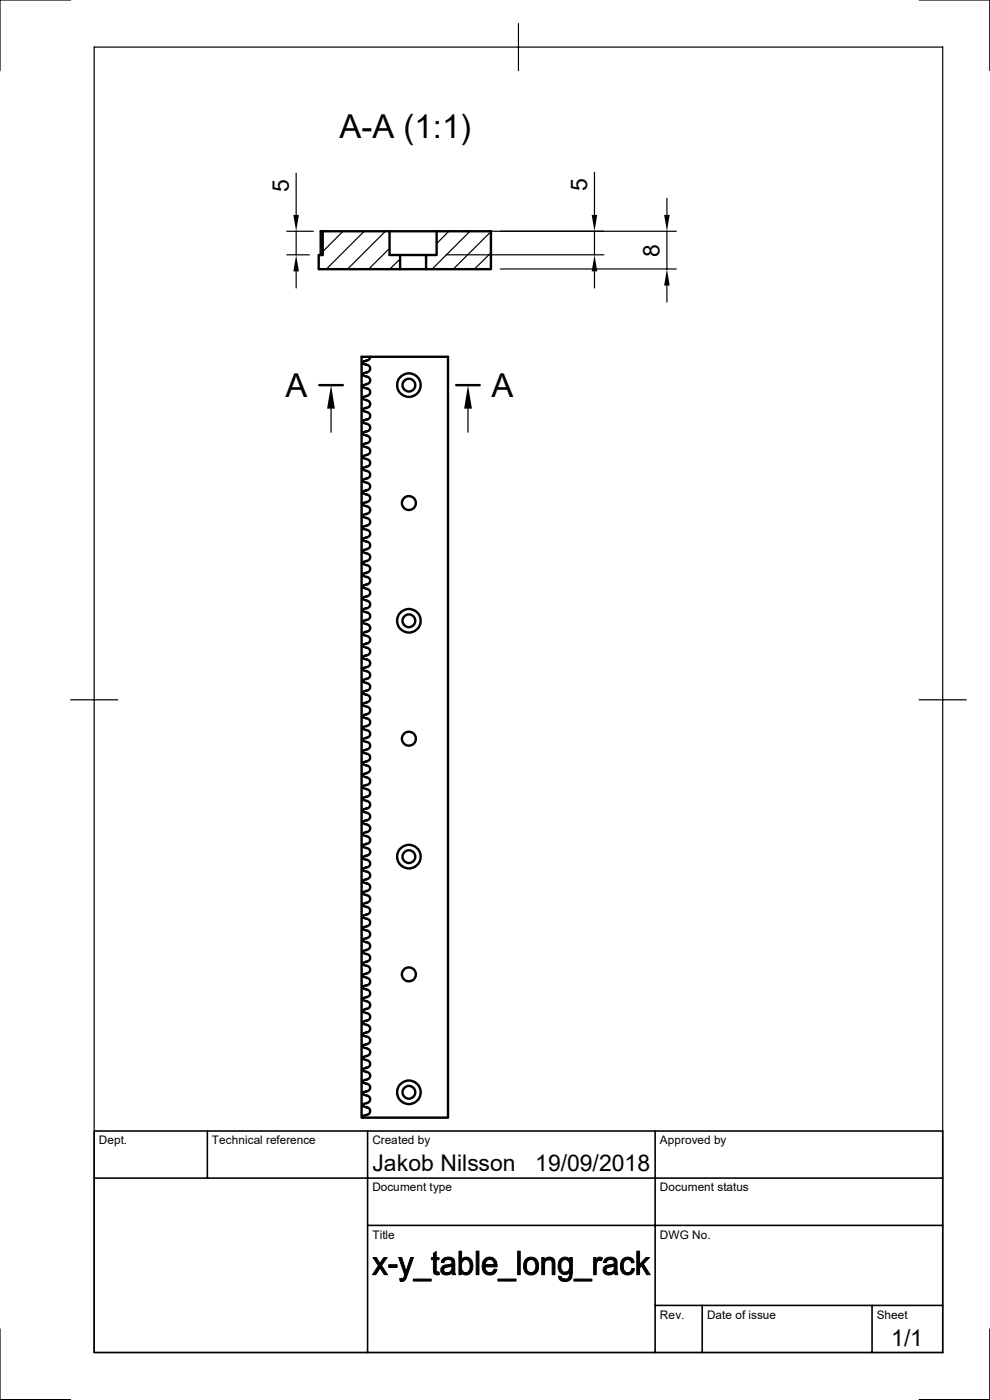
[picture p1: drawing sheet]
<svg xmlns="http://www.w3.org/2000/svg" width="210mm" height="297mm" viewBox="0 0 210 297" stroke-linecap="round" stroke-linejoin="round" font-family="sans-serif">
<g fill="none" stroke="#000" stroke-width=".51">
<path d="M68.5 49.1v5h-.9v3h17.3v-3h-2.3v-5M68.5 49.1h-.5v5M68.5 49.1h24.1M84.9 57.1h5.5M84.9 54.1h5.5M92.6 49.1h11.5v8h-13.7v-3h2.2zM76.7 75.7h18.3v161.4h-18.3zM77.7 79l-.7 .3a.58 .58 0 0 0 .7 .6 .8 .8 0 0 1 .8 .8 .8 .8 0 0 1-.7 .8M77.7 76.5a.55 .55 0 0 0-.7 .6l.7 .3M77.7 79h.1M77.7 77.4h.1M77.7 76.5h.1"/>
<path d="M77.8 77.4a.81 .81 0 0 1 .7 .8 .81 .81 0 0 1-.7 .8M78.5 75.7a.79 .79 0 0 1-.7 .8M67.7 81.7h5M77.7 99l-.7 .2-.1 .2 .2 .3 .7 .2M77.7 96.5a.6 .6 0 0 0-.7 .5l.1 .2 .7 .2M77.7 94a.62 .62 0 0 0-.7 .5l.1 .2 .7 .2M77.7 91.5l-.5 .2a.37 .37 0 0 0-.2 .5 .37 .37 0 0 0 .5 .1l.3 .1M77.7 89l-.5 .2a.37 .37 0 0 0-.2 .5 .37 .37 0 0 0 .5 .1l.1 .1a.83 .83 0 0 1 .9 .7 .83 .83 0 0 1-.7 .9M77.7 86.5l-.7 .2-.1 .3 .2 .2 .5 .2a.83 .83 0 0 1 .9 .7 .83 .83 0 0 1-.7 .9M77.7 84a.6 .6 0 0 0-.7 .5l.8 .4M77.7 81.5a.55 .55 0 0 0-.7 .6l.5 .2a.84 .84 0 0 1 1 .7 .84 .84 0 0 1-.7 1M77.7 99h.1"/>
<path d="M77.7 96.5h.1M77.7 94h.1M77.7 91.5h.1M77.7 89h.1M77.7 86.5h.1M77.7 84h.1M77.7 81.5h.1M77.8 99.9a.81 .81 0 0 1 .7 .8 .81 .81 0 0 1-.7 .8M77.8 97.4a.81 .81 0 0 1 .7 .8 .81 .81 0 0 1-.7 .8M77.8 94.9a.81 .81 0 0 1 .7 .8 .81 .81 0 0 1-.7 .8M77.8 92.4a.81 .81 0 0 1 .7 .8 .81 .81 0 0 1-.7 .8M77.8 84.9a.81 .81 0 0 1 .7 .8 .81 .81 0 0 1-.7 .8"/>
<path d="M96.8 81.7h5M77.7 119a.55 .55 0 0 0-.7 .6l.5 .2a.84 .84 0 0 1 1 .7 .84 .84 0 0 1-.7 1M77.7 116.5a.55 .55 0 0 0-.7 .6l.5 .2a.84 .84 0 0 1 1 .7 .84 .84 0 0 1-.7 1M77.7 114h-.1a.49 .49 0 0 0-.6 .6l.5 .3a.84 .84 0 0 1 1 .6 .84 .84 0 0 1-.7 1M77.7 111.5h-.1a.49 .49 0 0 0-.6 .6l.6 .3a.83 .83 0 0 1 .9 .7 .83 .83 0 0 1-.7 .9M77.7 109.1l-.7 .3a.54 .54 0 0 0 .7 .5 .83 .83 0 0 1 .8 .7 .83 .83 0 0 1-.7 .9M77.7 106.6a.67 .67 0 0 0-.8 .4l.1 .2 .7 .2a.83 .83 0 0 1 .8 .7 .83 .83 0 0 1-.7 .9M77.7 104l-.6 .2a.24 .24 0 0 0-.2 .3 .24 .24 0 0 0 .2 .2l.6 .2a.83 .83 0 0 1 .8 .7 .83 .83 0 0 1-.7 .9M77.7 101.5l-.7 .2-.1 .2 .2 .3 .7 .2M77.7 119h.1M77.7 116.5h.1M77.7 114h.1"/>
<path d="M77.7 111.5h.1M77.7 109.1h.1M77.7 106.6h.1M77.7 104h.1M77.7 101.5h.1M77.8 102.4a.81 .81 0 0 1 .7 .8 .81 .81 0 0 1-.7 .8M77.7 139v.1a.55 .55 0 0 0-.7 .4l.1 .2 .7 .2M77.7 136.5a.6 .6 0 0 0-.7 .5l.1 .2 .7 .2M77.7 134a.62 .62 0 0 0-.7 .5l.1 .2 .7 .2M77.7 131.5l-.5 .2a.37 .37 0 0 0-.2 .5 .37 .37 0 0 0 .5 .1l.3 .1M77.7 129l-.5 .2a.37 .37 0 0 0-.2 .5 .37 .37 0 0 0 .5 .1l.3 .1M77.7 126.5a.6 .6 0 0 0-.7 .5l.8 .4"/>
<path d="M77.7 124a.6 .6 0 0 0-.7 .5l.8 .4M77.7 121.5a.55 .55 0 0 0-.7 .6l.5 .2a.84 .84 0 0 1 1 .7 .84 .84 0 0 1-.7 1M77.7 139h.1M77.7 136.5h.1M77.7 134h.1M77.7 131.5h.1M77.7 129h.1M77.7 126.5h.1M77.7 124h.1M77.7 121.5h.1M77.8 139.9a.81 .81 0 0 1 .7 .8 .81 .81 0 0 1-.7 .8M77.8 137.4a.81 .81 0 0 1 .7 .8 .81 .81 0 0 1-.7 .8"/>
<path d="M77.8 134.9a.81 .81 0 0 1 .7 .8 .81 .81 0 0 1-.7 .8M77.8 132.4a.81 .81 0 0 1 .7 .8 .81 .81 0 0 1-.7 .8M77.8 129.9a.81 .81 0 0 1 .7 .8 .81 .81 0 0 1-.7 .8M77.8 127.4a.81 .81 0 0 1 .7 .8 .81 .81 0 0 1-.7 .8M77.8 124.9a.81 .81 0 0 1 .7 .8 .81 .81 0 0 1-.7 .8M77.7 159a.55 .55 0 0 0-.7 .6l.5 .3a.84 .84 0 0 1 1 .6 .84 .84 0 0 1-.7 1M77.7 156.5a.55 .55 0 0 0-.7 .6l.5 .3a.84 .84 0 0 1 1 .6 .84 .84 0 0 1-.7 1M77.7 154.1h-.1a.49 .49 0 0 0-.6 .5l.5 .3a.84 .84 0 0 1 1 .6 .84 .84 0 0 1-.7 1M77.7 151.6h-.1a.49 .49 0 0 0-.6 .5l.6 .3a.83 .83 0 0 1 .9 .7 .83 .83 0 0 1-.7 .9M77.7 149.1l-.7 .3a.54 .54 0 0 0 .7 .5 .83 .83 0 0 1 .8 .7 .83 .83 0 0 1-.7 .9M77.7 146.6a.67 .67 0 0 0-.8 .4l.1 .2 .7 .2a.83 .83 0 0 1 .8 .7 .83 .83 0 0 1-.7 .9M77.7 144l-.6 .2a.24 .24 0 0 0-.2 .3 .24 .24 0 0 0 .2 .2l.6 .2a.83 .83 0 0 1 .8 .7 .83 .83 0 0 1-.7 .9"/>
<path d="M77.7 141.5l-.7 .2-.1 .2 .2 .3 .7 .2M77.7 159h.1M77.7 156.5h.1M77.7 154.1h.1M77.7 151.6h.1M77.7 149.1h.1M77.7 144h.1M77.7 141.5h.1M77.8 142.4a.81 .81 0 0 1 .7 .8 .81 .81 0 0 1-.7 .8M77.8 146.5l-.1 .1M77.7 179v.1a.55 .55 0 0 0-.7 .4l.6 .4a.83 .83 0 0 1 .9 .7 .83 .83 0 0 1-.7 .9M77.7 176.5a.62 .62 0 0 0-.7 .5l.1 .2 .5 .2a.83 .83 0 0 1 .9 .7 .83 .83 0 0 1-.7 .9"/>
<path d="M77.7 174a.62 .62 0 0 0-.7 .5l.1 .2 .7 .2M77.7 171.5l-.5 .2a.37 .37 0 0 0-.2 .5 .37 .37 0 0 0 .5 .1l.3 .1M77.7 169l-.5 .2a.37 .37 0 0 0-.2 .5 .37 .37 0 0 0 .5 .1l.3 .1M77.7 166.5a.6 .6 0 0 0-.7 .5l.8 .4M77.7 164a.6 .6 0 0 0-.7 .5l.8 .4M77.7 161.5a.55 .55 0 0 0-.7 .6l.5 .2a.84 .84 0 0 1 1 .7 .84 .84 0 0 1-.7 1M77.7 179h.1M77.7 176.5h.1M77.7 174h.1M77.7 171.5h.1M77.7 169h.1M77.7 166.5h.1"/>
<path d="M77.7 164h.1M77.7 161.5h.1M77.8 174.9a.81 .81 0 0 1 .7 .8 .81 .81 0 0 1-.7 .8M77.8 172.4a.81 .81 0 0 1 .7 .8 .81 .81 0 0 1-.7 .8M77.8 169.9a.81 .81 0 0 1 .7 .8 .81 .81 0 0 1-.7 .8M77.8 167.4a.81 .81 0 0 1 .7 .8 .81 .81 0 0 1-.7 .8M77.8 164.9a.81 .81 0 0 1 .7 .8 .81 .81 0 0 1-.7 .8M77.7 199.1a.55 .55 0 0 0-.7 .5l.5 .3a.84 .84 0 0 1 1 .6 .84 .84 0 0 1-.7 1M77.7 196.6a.55 .55 0 0 0-.7 .5l.5 .3a.84 .84 0 0 1 1 .7 .84 .84 0 0 1-.7 .9M77.7 194.1h-.1a.49 .49 0 0 0-.6 .5l.5 .3a.84 .84 0 0 1 1 .7 .84 .84 0 0 1-.7 .9M77.7 191.6h-.1a.49 .49 0 0 0-.6 .5l.6 .3a.83 .83 0 0 1 .9 .7 .83 .83 0 0 1-.7 .9M77.7 189.1l-.7 .3a.54 .54 0 0 0 .7 .5 .83 .83 0 0 1 .8 .7 .83 .83 0 0 1-.7 .9"/>
<path d="M77.7 184l-.6 .2a.24 .24 0 0 0-.2 .3 .24 .24 0 0 0 .2 .2l.3 .1a.91 .91 0 0 1 1.1 .9 .91 .91 0 0 1-1.1 .9l-.3 .1a.24 .24 0 0 0-.2 .3 .24 .24 0 0 0 .2 .2l.6 .2a.83 .83 0 0 1 .8 .8 .83 .83 0 0 1-.7 .8M77.7 181.5l-.7 .2-.1 .2 .2 .3 .7 .2M77.7 199.1h.1M77.7 196.6h.1M77.7 194.1h.1M77.7 191.6h.1M77.7 189.1h.1M77.7 184h.1M77.7 181.5h.1M77.8 182.4a.81 .81 0 0 1 .7 .8 .81 .81 0 0 1-.7 .8M77.7 219a.6 .6 0 0 0-.7 .5l.1 .2 .7 .2M77.7 216.5a.62 .62 0 0 0-.7 .5l.1 .2 .7 .2"/>
<path d="M77.7 214a.62 .62 0 0 0-.7 .5l.1 .2 .7 .2M77.7 211.5l-.5 .2a.37 .37 0 0 0-.2 .5 .37 .37 0 0 0 .5 .1l.1 .1a.83 .83 0 0 1 .9 .7 .83 .83 0 0 1-.7 .9M77.7 209l-.5 .2a.37 .37 0 0 0-.2 .5 .37 .37 0 0 0 .5 .1l.1 .1a.83 .83 0 0 1 .9 .8 .83 .83 0 0 1-.7 .8M77.7 206.5a.6 .6 0 0 0-.7 .6l.6 .3a.83 .83 0 0 1 .9 .8 .83 .83 0 0 1-.7 .8M77.7 204a.6 .6 0 0 0-.7 .6l.5 .3a.84 .84 0 0 1 1 .6 .84 .84 0 0 1-.7 1M77.7 201.5a.55 .55 0 0 0-.7 .6l.5 .3a.84 .84 0 0 1 1 .6 .84 .84 0 0 1-.7 1M77.7 219h.1M77.7 216.5h.1M77.7 214h.1M77.7 211.5h.1M77.7 209h.1M77.7 206.5h.1"/>
<path d="M77.7 204h.1M77.7 201.5h.1M77.8 219.9a.81 .81 0 0 1 .7 .8 .81 .81 0 0 1-.7 .8M77.8 217.4a.81 .81 0 0 1 .7 .8 .81 .81 0 0 1-.7 .8M77.8 214.9a.81 .81 0 0 1 .7 .8 .81 .81 0 0 1-.7 .8M77.7 231.6h-.1a.49 .49 0 0 0-.6 .5l.5 .2a.9 .9 0 0 1 1 .9 .9 .9 0 0 1-1 .9l-.3 .1a.28 .28 0 0 0-.3 .3 .28 .28 0 0 0 .3 .2l.5 .2M77.7 224l-.6 .2a.24 .24 0 0 0-.2 .3 .24 .24 0 0 0 .2 .2l.5 .2a.83 .83 0 0 1 .9 .7 .83 .83 0 0 1-.7 .9M77.7 221.5l-.7 .2-.1 .3 .2 .2 .7 .2M77.7 226.5v.1a.67 .67 0 0 0-.8 .4l.1 .2 .7 .2M77.7 231.6h.1M77.7 229.9h.1M77.7 227.4h.1"/>
<path d="M77.7 226.5h.1M77.7 224h.1M77.7 221.5h.1M77.7 234.9h.1M77.8 229.1l-.7 .1-.1 .2a.54 .54 0 0 0 .7 .5M77.8 229.9a.81 .81 0 0 1 .7 .8 .81 .81 0 0 1-.7 .8M77.8 227.4a.81 .81 0 0 1 .7 .8 .81 .81 0 0 1-.7 .8M77.8 222.4a.81 .81 0 0 1 .7 .8 .81 .81 0 0 1-.7 .8M77.8 234.9a.86 .86 0 0 1 .7 1 .86 .86 0 0 1-1 .7l-.4 .1-.1 .4"/>
<circle cx="86.7" cy="81.7" r="1.35"/>
<circle cx="86.8" cy="81.7" r="2.49"/>
<circle cx="86.7" cy="106.7" r="1.49"/>
<circle cx="86.7" cy="131.7" r="1.35"/>
<circle cx="86.8" cy="131.7" r="2.49"/>
<circle cx="86.7" cy="156.7" r="1.49"/>
<circle cx="86.7" cy="181.7" r="1.35"/>
<circle cx="86.8" cy="181.7" r="2.49"/>
<circle cx="86.7" cy="206.7" r="1.49"/>
<circle cx="86.7" cy="231.7" r="1.35"/>
<circle cx="86.8" cy="231.7" r="2.49"/>
</g>
<g fill="none" stroke="#000" stroke-width=".25">
<path d="M15 0h-15v15M20 10h180v276.9h-180zM110 5v10M195 0h15v15M62.8 36.7v8.9M126.1 36.5v9.1M60.8 54.1h4.8M60.8 49.1h5.7M62.8 49.1v5M62.8 57.6v3.5M67.8 54.1l-.2 .1M72.8 49.1l-4.3 4.3"/>
<path d="M77.3 49.1l-8 8M81.7 49.1l-8 8M82.6 52.7l-4.4 4.4M84.9 54.9l-2.2 2.2M94.6 54.1h33.5M94.6 49.1h48.9M95.2 49.1l-2.6 2.6M99.7 49.1l-8 8M104.1 49.1l-7.9 8M104.1 53.6l-3.4 3.5M106.1 57.1h37.4M126.1 49.1v5"/>
<path d="M126.1 57.6v3.5M141.5 42.1v3.5M141.5 49.1v8M141.5 60.6v3.5M70.2 86.7v5M99.3 86.7v5M15 148.5h10M195 148.5h10M0 281.9v15h15M210 281.9v15h-15"/>
</g>
<path d="M20 239.9h180v47h-180zM44 239.9v10M78 239.9v47M139 239.9v47M20 249.9h180M78 260h122M139 276.9h61M149 276.9v10M185 276.9v10" fill="none" stroke="#000" stroke-width=".34"/>
<g fill="#000" stroke="#000" stroke-width=".21">
<path d="M79.1 266.8h.7l2.4 3.6h-.7z" fill-rule="evenodd"/>
<path d="M80.3 268.5l.3 .5-.9 1.4h-.7z" fill-rule="evenodd"/>
<path d="M81.4 266.8h.7l-1.2 1.7-.3-.4z" fill-rule="evenodd"/>
<path d="M82.5 268.3h1.7v.6h-1.7z" fill-rule="evenodd"/>
<path d="M84.8 271.2l1.3 .1-.6 .6h-.5l-.1-.1z" fill-rule="evenodd"/>
<path d="M84.6 266.8h.6l.9 2.9-.2 .7z" fill-rule="evenodd"/>
<path d="M87.7 271.4h3.8v.4h-3.8z" fill-rule="evenodd"/>
<path d="M87.1 266.8h.6l-1.6 4.4-1 .1a.8 .8 0 0 0 .8-.9z" fill-rule="evenodd"/>
<path d="M91.9 265.9l.6-.4v1.3h.6v.5h-.6v2.3l.2 .2 .2 .1h-.9l-.1-2.6h-.4v-.5h.4z" fill-rule="evenodd"/>
<path d="M92 269.9h1.1l.1 .5-.6 .1a.65 .65 0 0 1-.6-.6z" fill-rule="evenodd"/>
<path d="M93.8 267.3l1.2-.1h-.1a.8 .8 0 0 0-.8 .7l-.5-.1z" fill-rule="evenodd"/>
<path d="M93.9 268.6h2l-.9 .2a.63 .63 0 0 0-.8 .3 .63 .63 0 0 0 .3 .9h1.3a1.25 1.25 0 0 1-1.5 .5 1.25 1.25 0 0 1-.7-1.4z" fill-rule="evenodd"/>
<path d="M93.9 267.2a1.62 1.62 0 0 1 2.5 .3l.1 2.5 .1 .4h-.5l-.2-.4h-.7l.6-.5 .1-.9h-1.9l1.2-.3a.56 .56 0 0 0 .7-.6 .56 .56 0 0 0-.8-.5z" fill-rule="evenodd"/>
<path d="M94.8 270h1.1z" fill-rule="evenodd"/>
<path d="M97.4 265.4h.5v1.8h.9a1.61 1.61 0 0 0-.6 2.5l.3 .3h-.6v.4h-.5z" fill-rule="evenodd"/>
<path d="M97.9 270h.9z" fill-rule="evenodd"/>
<path d="M98 267.1a1.46 1.46 0 0 1 1.7-.1 1.46 1.46 0 0 1 .6 1.6 1.5 1.5 0 0 1-.6 1.5 1.5 1.5 0 0 1-1.7 .1v-.2h.8a1.59 1.59 0 0 0 .6-2.5l-.5-.3h-1z" fill-rule="evenodd"/>
<path d="M101 265.4h.6v5h-.6z" fill-rule="evenodd"/>
<path d="M102.7 267.3l1.2-.1-.8 .4-.2 .7h2.5l.1 .1v.4h-2.6l.3 .8 .3 .3 .4 .1h-1.2a2.35 2.35 0 0 1 0-2.7z" fill-rule="evenodd"/>
<path d="M102.7 267.2a1.53 1.53 0 0 1 1.7-.4 1.53 1.53 0 0 1 1 1.5h-2.5h1.9v-.2l-.2-.5-.4-.3z" fill-rule="evenodd"/>
<path d="M102.7 270h1.5l.4-.3 .2-.5 .6 .1a1.58 1.58 0 0 1-2.7 .7z" fill-rule="evenodd"/>
<path d="M105.6 271.4h3.9v.4h-3.9z" fill-rule="evenodd"/>
<path d="M109.8 265.4h.6v5h-.6z" fill-rule="evenodd"/>
<path d="M111.4 267.3l1.2-.1a1.3 1.3 0 0 0-.9 1.9l.4 .6 .5 .3h-1.1a2.6 2.6 0 0 1-.1-2.7z" fill-rule="evenodd"/>
<path d="M111.5 267.2a1.65 1.65 0 0 1 2-.3 1.65 1.65 0 0 1 .8 2 1.59 1.59 0 0 1-1 1.5 1.59 1.59 0 0 1-1.8-.4h1.1a1.53 1.53 0 0 0 1.1-1.2 1.53 1.53 0 0 0-.6-1.5z" fill-rule="evenodd"/>
<path d="M114.9 266.8h.5v.5h.6l-.4 .6-.1 2.5h-.6z" fill-rule="evenodd"/>
<path d="M115.5 267.2l.9 .1h-1z" fill-rule="evenodd"/>
<path d="M115.7 267a1.23 1.23 0 0 1 1.5-.2 1.23 1.23 0 0 1 .5 1.4v2.2h-.6v-2.6a.6 .6 0 0 0-.7-.5l-.9-.1z" fill-rule="evenodd"/>
<path d="M118.5 270.7l.6 .1a.61 .61 0 0 0 .7 .6h-1.1z" fill-rule="evenodd"/>
<path d="M118.7 267.3a1.32 1.32 0 0 1 2.2-.1h-1a1.5 1.5 0 0 0-.6 2.5l.6 .2h1.5h-.6a1.42 1.42 0 0 1-1.7 .3 1.42 1.42 0 0 1-.7-1.6l.1-.8z" fill-rule="evenodd"/>
<path d="M119.9 267.2h1z" fill-rule="evenodd"/>
<path d="M118.7 271.4h1.1a1.08 1.08 0 0 0 1-1.5h.6a1.59 1.59 0 0 1-.8 1.8 1.59 1.59 0 0 1-1.9-.3z" fill-rule="evenodd"/>
<path d="M120.1 267.2h.8v-.4h.5v3.1h-1.5a1.5 1.5 0 0 0 .6-2.4z" fill-rule="evenodd"/>
<path d="M121.8 271.4h3.8v.4h-3.8z" fill-rule="evenodd"/>
<path d="M125.9 266.8h.5v.5h.8a1.07 1.07 0 0 0-.7 1.2v1.9h-.6z" fill-rule="evenodd"/>
<path d="M126.8 266.8l.5-.1 .5 .2-.2 .6-1.2-.2z" fill-rule="evenodd"/>
<path d="M128.3 267.2h1.2a.81 .81 0 0 0-.9 .7l-.6-.1z" fill-rule="evenodd"/>
<path d="M128.2 268.7l.2-.1h1.9l-.8 .2a.63 .63 0 0 0-.8 .3 .63 .63 0 0 0 .2 .9h1.4a1.31 1.31 0 0 1-1.5 .5 1.31 1.31 0 0 1-.9-1.2z" fill-rule="evenodd"/>
<path d="M128.3 267.2a1.7 1.7 0 0 1 2.5 .1l.1 2.4 .2 .7h-.6l-.2-.4h-.7l.6-.5 .1-.9h-1.9l1.2-.3a.54 .54 0 0 0 .7-.5 .54 .54 0 0 0-.6-.6z" fill-rule="evenodd"/>
<path d="M129.2 270h1.1z" fill-rule="evenodd"/>
<path d="M132.1 267.1a1.59 1.59 0 0 1 2.2 .1h-1.1a1.51 1.51 0 0 0-.8 2.3l.4 .4 .4 .1h-1.2a2.55 2.55 0 0 1 .1-2.9z" fill-rule="evenodd"/>
<path d="M132 270l1.6-.1 .3-.4 .1-.4 .6 .1a1.45 1.45 0 0 1-1 1.2 1.45 1.45 0 0 1-1.6-.4z" fill-rule="evenodd"/>
<path d="M133.2 267.2h1.1l.2 .6-.5 .1-.1-.1a.74 .74 0 0 0-.7-.6z" fill-rule="evenodd"/>
<path d="M135.1 265.4h.6v2.9l.4 .3-.4 .4v1.4h-.6z" fill-rule="evenodd"/>
<path d="M137 266.8h.8l-1.3 1.3 1.4 2.3h-.7l-1.1-1.8-.4-.3z" fill-rule="evenodd"/>
</g>
<path d="M62.8 54.1l.6 3.5h-1.2zM62.2 45.6h1.2l-.6 3.5zM126.1 54.1l.6 3.5h-1.2zM125.5 45.6h1.2l-.6 3.5zM140.9 45.6h1.2l-.6 3.5zM141.5 57.1l.6 3.5h-1.2zM70.2 81.7l.8 5h-1.6zM99.3 81.7l.8 5h-1.6z" fill="#000"/>
<g font-size="7">
<text x="72" y="29.4">A-A (1:1)</text>
<text x="60.5" y="84.2">A</text>
<text x="104.3" y="84.2">A</text>
</g>
<g font-size="4.9">
<text x="61.3" y="40.8" transform="rotate(-90 61.3 40.8)">5</text>
<text x="124.5" y="40.6" transform="rotate(-90 124.5 40.6)">5</text>
<text x="139.9" y="54.4" transform="rotate(-90 139.9 54.4)">8</text>
<text x="79" y="248.5">Jakob Nilsson</text>
<text x="113.5" y="248.5">19/09/2018</text>
<text x="189.1" y="285.6">1/1</text>
</g>
<g font-size="2.5">
<text x="21" y="242.7">Dept.</text>
<text x="45" y="242.7">Technical reference</text>
<text x="79" y="242.7">Created by</text>
<text x="140" y="242.7">Approved by</text>
<text x="79" y="252.8">Document type</text>
<text x="140" y="252.8">Document status</text>
<text x="79" y="262.8">Title</text>
<text x="140" y="262.8">DWG No.</text>
<text x="140" y="279.7">Rev.</text>
<text x="150" y="279.7">Date of issue</text>
<text x="186" y="279.7">Sheet</text>
</g>
</svg>
